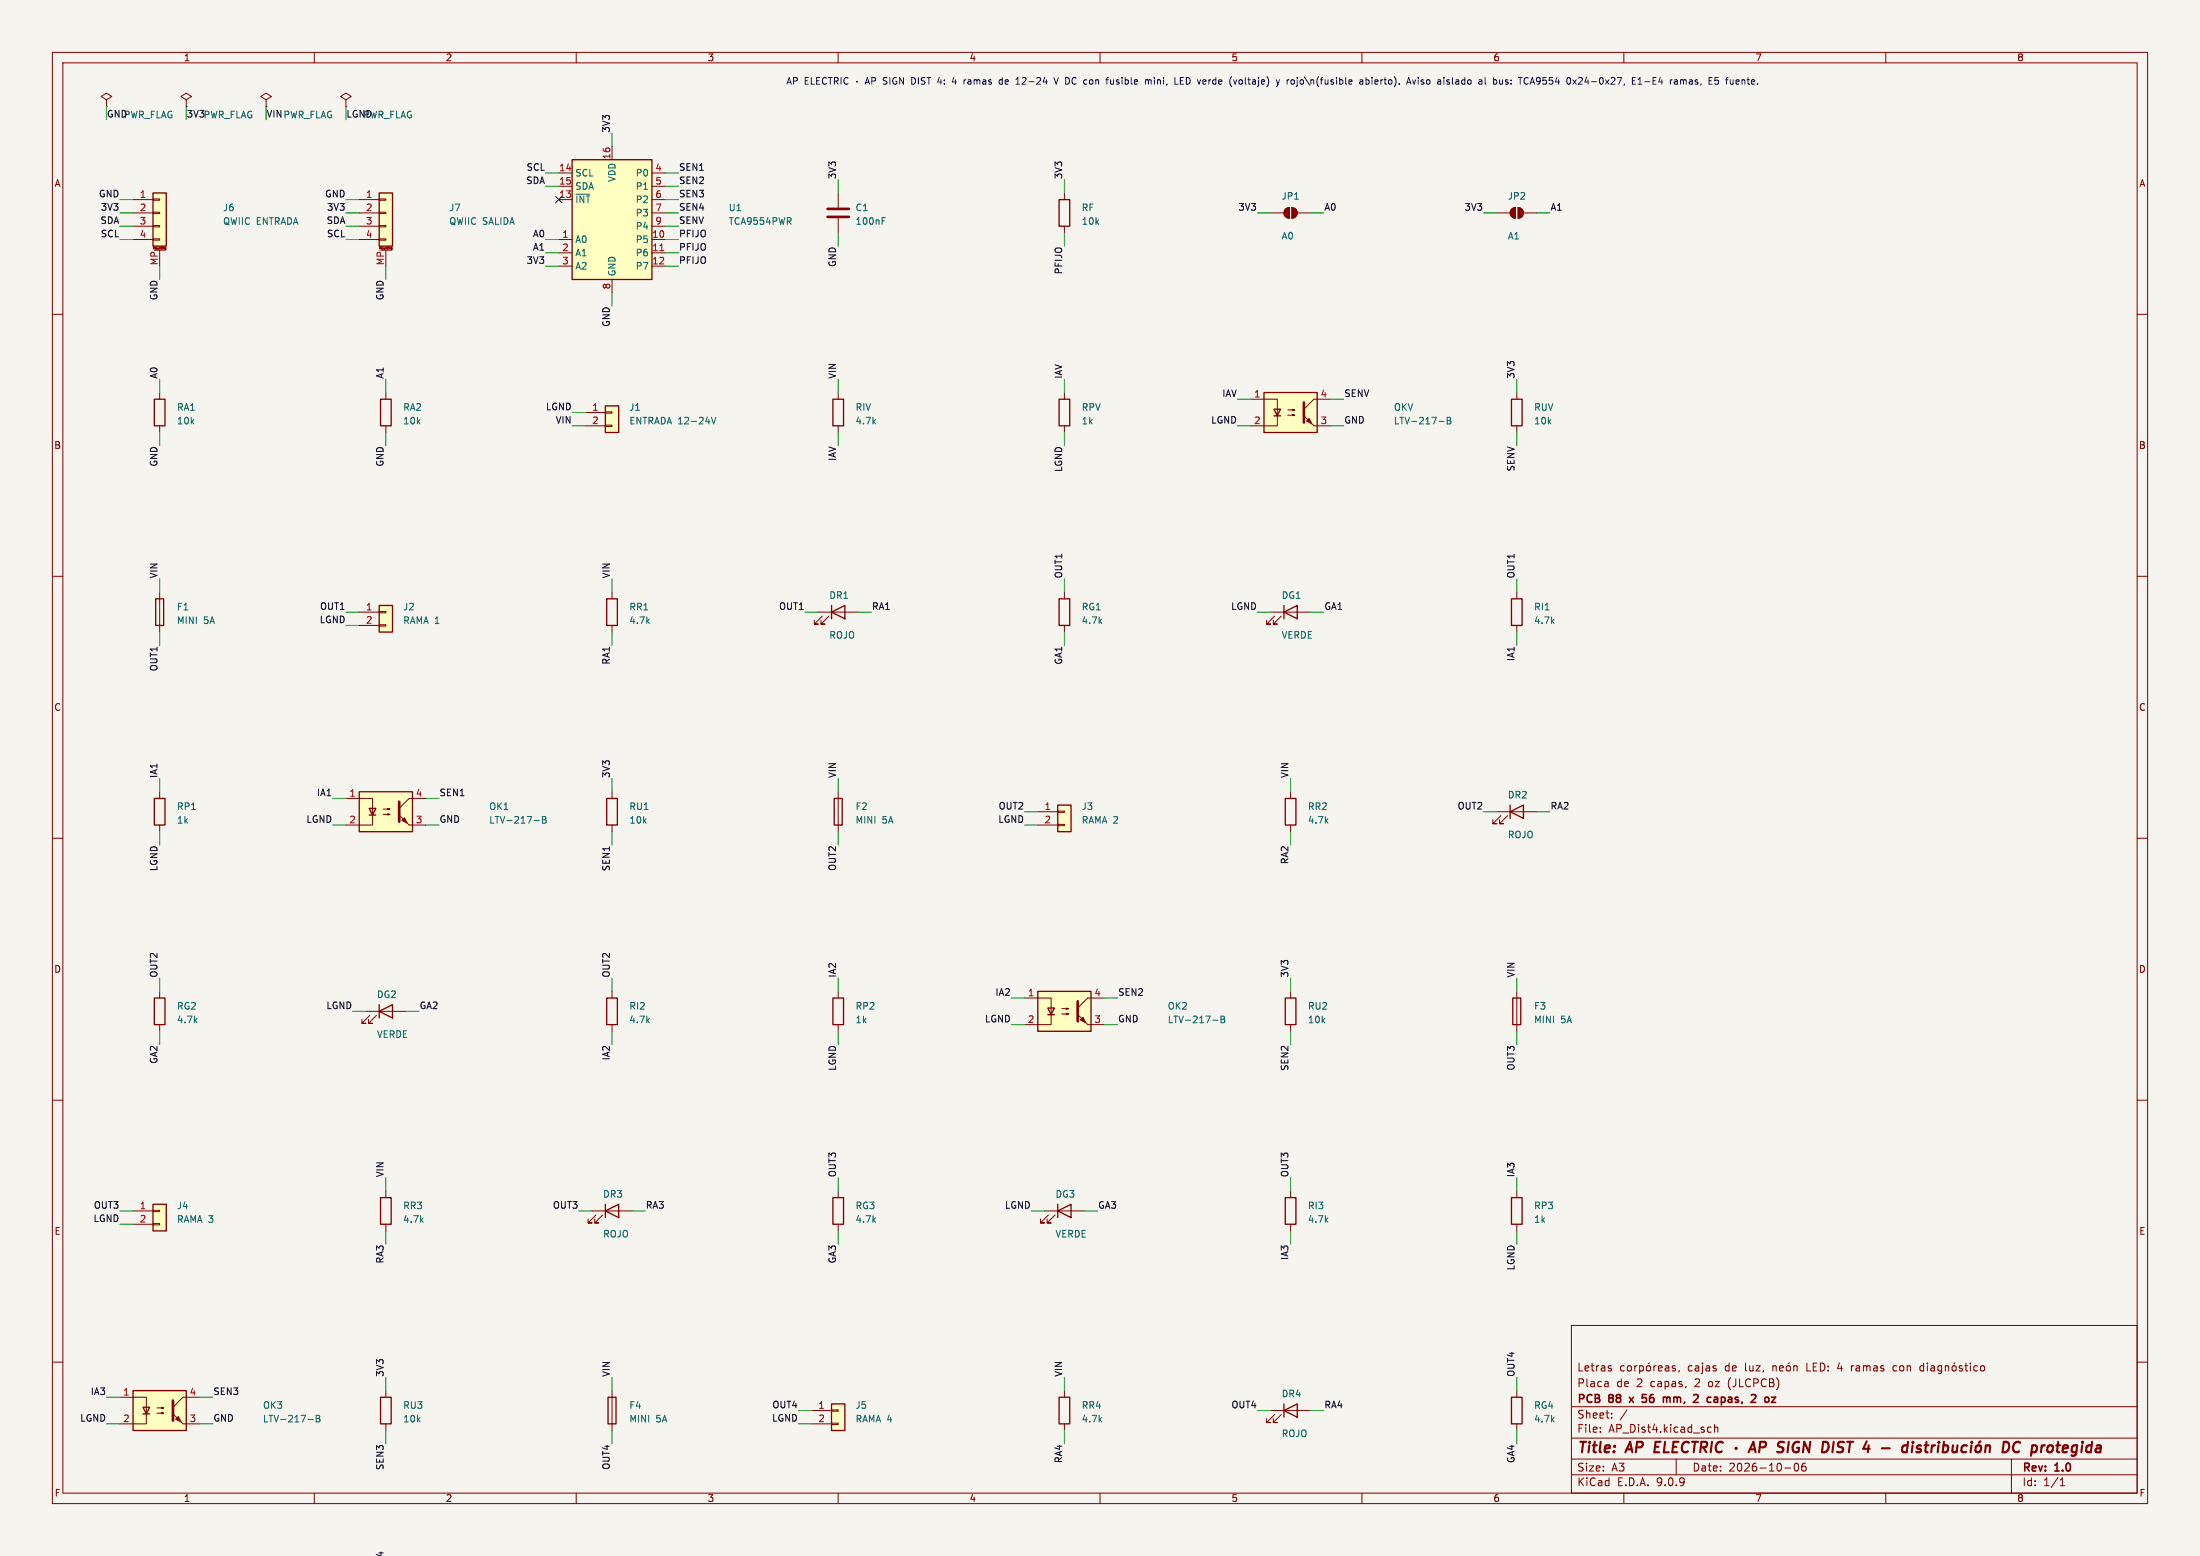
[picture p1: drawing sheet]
<svg xmlns="http://www.w3.org/2000/svg" width="420mm" height="297mm" viewBox="0 0 420 297" stroke-linecap="round" stroke-linejoin="round" font-family="sans-serif">
<path d="M0 0h420v297h-420z" fill="#f5f4ef" stroke="#f5f4ef" stroke-width=".19"/>
<g fill="none" stroke="#840000" stroke-width=".19">
<path d="M10 10h400v277h-400zM12 12h396v273h-396zM60 10v2M110 10v2M160 10v2M210 10v2M260 10v2M310 10v2M360 10v2M10 60h2M408 60h2M10 110h2"/>
<path d="M408 110h2M10 160h2M408 160h2M10 210h2M408 210h2M160 227.3v1.3M160 233.7v1.2M300 253h108v32h-108zM10 260h2M300 278.5h108M300 274.5h108M300 268.5h108"/>
<path d="M305.5 273.2v.2M305.5 272.5v.1M306.8 263.7l.2 .2v.8M307 264.6l-.1 .1M307 264l-.1 .1M307.4 261.2l.3 .2-.3 .3M307.4 260.7l.2 .1M307.7 270.5v.2M307.7 269.8v.1M310.1 260.8l-.4-.1-.3 .3 .1 .6h.6M310.6 269.1l-1.3 1.9M310.7 260.8l.2-.1 .5 .1v.6l-.1 .2-.4 .1-.2-.2z"/>
<path d="M312.1 260.7v1M312.5 260.7l-.3 .1-.1 .2M313 260.8l.4-.1 .3 .3-.1 .6h-.6M313 260.7v1.5M314.4 260.8l.4-.1 .3 .3v.4l-.3 .3-.4-.1-.1-.2zM314.9 260.1l-.2 .2M315.7 260.7v1M316.2 260.7l-.3 .1-.2 .2M316.6 261.2l.7-.2-.1-.2-.4-.1-.2 .2 .1 .7h.5M317.9 260.8h.6l.1 .9M318.6 261l-.5 .1a.29 .29 0 0 0-.2 .3 .29 .29 0 0 0 .2 .3l.5-.1M319.8 260.8l-.4-.1-.2 .2 .1 .2 .5 .2v.3h-.6"/>
<path d="M320 278.5v3M320.6 261.6l-.2 .3M326.2 272.4l.5 .1M326.7 273.3l-.5 .1M327.3 272.5l.2-.1 .4 .1v.9M327.3 271.9v1.5M338.4 260.8l.3-.1 .3 .1 .1 .9M338.4 260.7v1M339.7 261.2l.7-.2v-.2l-.5-.1-.2 .2 .1 .7h.6M341.2 260.8l.3-.1 .3 .3v.4l-.3 .3-.3-.1-.2-.2zM341.6 260.1l-.2 .2M342.4 260.8l.3-.1 .3 .1 .1 .9"/>
<path d="M342.4 260.7v1M342.7 279.4l.2-.1a.8 .8 0 0 1 .5 .7 .8 .8 0 0 1-.5 .8l-.2-.2-.2-.4zM344.7 279.3a.59 .59 0 0 0-.8 .6v.6l.2 .2 .4 .1 .2-.2 .1-.5-.1-.2h-.5l-.3 .2M353.4 260.7v1M353.7 260.7l-.3 .3M361.9 260.7l-.4 .1-.1 .2v.5l.5 .2M367.2 260.8l-.4-.1-.3 .3 .2 .6h.5M367.2 260.2v1.5M367.9 260.2v.1M367.9 260.7v1M368.7 260.8h.5l.1 .9M369.3 261l-.5 .1a.29 .29 0 0 0-.2 .3 .29 .29 0 0 0 .2 .3l.5-.1"/>
<path d="M370.7 260.8l-.5-.1-.3 .3 .2 .6h.6M370.7 260.7v1.2l-.3 .3-.4-.1M371.4 260.8l.2-.1 .3 .1 .1 .9M371.4 260.7v1M372.8 260.8l.4-.1 .2 .3v.4l-.2 .3-.4-.1-.1-.2zM373.2 260.1l-.2 .2M374.6 260.8l-.4-.1-.2 .2 .1 .2 .5 .2v.3h-.6M375.1 260.7h.6M375.3 260.2v1.3l.4 .2M376.2 260.2v.1M376.2 260.7v1M377.5 260.8l-.4-.1-.3 .3 .1 .6h.6"/>
<path d="M378.2 260.8l.4-.1 .3 .3v.4l-.3 .3-.4-.1-.1-.2zM384 278.5v6.5M408 260h2M60 285v2M110 285v2M160 285v2M210 285v2M260 285v2M300 281.5h108M310 285v2M340.7 280.2h1.2M360 285v2"/>
<path d="M393.3 283.6h.9M393.3 282.5l.4-.4v1.5"/>
</g>
<g fill="none" stroke="#840000" stroke-width=".4">
<path d="M315.9 276.2h.7M317 275.2h-.9l-.3 2h1M317.9 275.2l-.3 2h1M319.4 276.2h.6M320.4 275.2h-.9l-.3 2h1M322.4 275.4a.88 .88 0 0 0-1 0 .88 .88 0 0 0-.3 .9 .69 .69 0 0 0 .3 .8 .69 .69 0 0 0 .8-.1M323 275.2h1.2M323.6 275.2l-.3 2M324.7 276.3h.8a.55 .55 0 0 0 .4-.5 .55 .55 0 0 0-.3-.6h-.8l-.2 2M325.2 276.3l.5 .9M326.8 275.2l-.2 2M328.9 275.4a.88 .88 0 0 0-1 0 .88 .88 0 0 0-.4 .9 .69 .69 0 0 0 .4 .8 .69 .69 0 0 0 .8-.1"/>
<path d="M331.4 276.3v.2M333.8 277.2l.9-2 .4 2M334.1 276.6h.9M335.9 276.3h.8a.55 .55 0 0 0 .4-.5 .55 .55 0 0 0-.3-.6h-.7l-.3 2M340.6 275.3a.85 .85 0 0 0-1 .1 .45 .45 0 0 0 .2 .8l.5 .1a.51 .51 0 0 1 .1 .6 .51 .51 0 0 1-.4 .3l-.7-.1M341.5 275.2l-.3 2M350.7 277.1l.7 .1M351.3 275.2l-.2 .1a.46 .46 0 0 0-.3 .5 .46 .46 0 0 0 .4 .4M359.2 276.4h1.6M363.2 277l.2 .2 .6-.1M364.2 276a.66 .66 0 0 0-1 .3M364.3 275.2l-.3 2"/>
<path d="M365.1 275.9l-.1 1.3M365.2 275.2v.2M366.1 276h.6M367.4 275.9h.8M367.8 275.2l-.2 1.7v.2l.4 .1M368.8 275.9l-.1 1.3M369.4 275.9l-.4 .1-.2 .3M370.1 275.9l-.2 1.3M370.2 275.2l-.1 .2M371 276h.8l.1 .3v.5a.66 .66 0 0 1-1 .3M371.1 275.2l-.2 2M372.8 275.9v1.2a.57 .57 0 0 0 .7-.1"/>
<path d="M373.7 275.9l-.2 1.3M375.5 276a.66 .66 0 0 0-1 .3l-.1 .5 .2 .3h.7M376.4 275.9l-.2 1.3M376.4 275.2v.2M377.3 276.1a.52 .52 0 0 1 .5-.2 .52 .52 0 0 1 .4 .4l-.1 .5a.55 .55 0 0 1-.5 .4 .55 .55 0 0 1-.5-.4zM378.1 275.1l-.3 .3M379.1 276.1a.49 .49 0 0 1 .8 .1l-.1 1M379.1 275.9l-.1 1.3M382.5 275.2a.96 .96 0 0 1 1.1 .6 .96 .96 0 0 1-.3 1.1l-.5 .3h-.5zM385.7 275.4a.88 .88 0 0 0-1.1 0 .88 .88 0 0 0-.3 .9 .69 .69 0 0 0 .3 .8 .69 .69 0 0 0 .9-.1M388 276l.5-.1 .3 .2M388 275.9l-.3 2"/>
<path d="M388.8 276.8a.66 .66 0 0 1-1 .3M394.7 276l.1 .3-1 .2"/>
</g>
<g fill="none" stroke="#840000" stroke-width=".3">
<path d="M311 266.7l.8 1M311.8 266.7l-.8 1M313.7 266.8h.5M314.2 267.6l-.5 .1M314.3 266.2h-.8v.7M317.8 266.7l.3 .1 .1 .1M318.2 266.9l.2-.2 .4 .1v.1M318.2 266.9v.8M323.3 266.3l.6-.1 .3 .3M327.4 266.7h.3l.2 .2v.8M327.9 267.6l-.5 .1M327.9 267l-.5 .1"/>
<path d="M334.3 266.3l.6-.1 .3 .3M337.4 266.7l-.4 .1-.1 .2 .1 .5 .4 .2"/>
</g>
<path d="M159 228.6h2v5.1h-2z" fill="none" stroke="#840000" stroke-width=".25"/>
<path d="M109.2 30.5h15.3v22.8h-15.3z" fill="#ffffc2"/>
<path d="M109.2 30.5h15.3v22.8h-15.3zM201.9 231.1l2.6-1.2v2.5zM201.9 229.9v2.5M245.4 228.6h2v5.1h-2zM288.5 228.6h2.1v5.1h-2.1zM202.2 266.7h2v5.1h-2zM245.1 269.2l2.5-1.2v2.5zM245.1 268v2.5M288.5 266.7h2.1v5.1h-2.1z" fill="none" stroke="#840000" stroke-width=".25"/>
<g fill="none" stroke="#840000" stroke-width=".19">
<path d="M20.3 19.1l1-.7-1-.6-1 .6 1 .7v1.2M35.6 19.1l1-.7-1-.6-1.1 .6 1.1 .7v1.2M50.8 19.1l1-.7-1-.6-1 .6 1 .7v1.2M66 19.1l1.1-.7-1.1-.6-1 .6 1 .7v1.2M20.3 20.3h.1M35.6 20.3h.1M50.8 20.3h.1M66 20.3h.1M106.7 33h2.5M106.7 35.6h2.5M106.7 38.1h2.5M116.8 27.9v2.6"/>
<path d="M124.5 33h2.5M124.5 35.6h2.5M124.5 38.1h2.5M106.7 45.7h2.5M106.7 48.3h2.5M106.7 50.8h2.5M116.8 53.3v2.6M124.5 45.7h2.5M124.5 48.3h2.5M124.5 50.8h2.5M124.5 40.6h2.5M124.5 43.2h2.5"/>
<path d="M199.4 231.1h7.6M200.2 231.9l-1.6 1.5h.8h-.8v-.7M201.4 231.9l-1.5 1.5h.8h-.8v-.7M246.4 227.3v1.3M246.4 233.7v1.2M289.6 227.3v1.3M289.6 233.7v1.2M203.2 265.4v1.3M203.2 271.8v1.2M242.6 269.2h7.6M243.3 270l-1.5 1.5h.8h-.8v-.7M244.6 270l-1.5 1.5h.7h-.7v-.7"/>
<path d="M289.6 265.4v1.3M289.6 271.8v1.2"/>
</g>
<path d="M126 47.8h.7" fill="none" stroke="#a90000" stroke-width=".19"/>
<path d="M158.7 268h2.6v5h-2.6z" fill="#ffffc2"/>
<path d="M158.7 268h2.6v5h-2.6z" fill="none" stroke="#840000" stroke-width=".25"/>
<path d="M154.9 269.2h3.8M154.9 271.8h3.8M158.7 269.1h1.3v.3h-1.3zM158.7 271.7h1.3v.2h-1.3z" fill="none" stroke="#840000" stroke-width=".19"/>
<path d="M115.6 77.5h2.5v5.1h-2.5z" fill="#ffffc2"/>
<path d="M115.6 77.5h2.5v5.1h-2.5zM159 190.5h2v5.1h-2z" fill="none" stroke="#840000" stroke-width=".25"/>
<path d="M111.8 78.7h3.8M115.6 78.6h1.2v.3h-1.2zM111.8 81.3h3.8M115.6 81.2h1.2v.2h-1.2zM160 189.2v1.3M160 195.6v1.3" fill="none" stroke="#840000" stroke-width=".19"/>
<path d="M135.8 79.6l.4 1.3 .5-1.3" fill="none" stroke="#006464" stroke-width=".19"/>
<path d="M198.1 189.2h10.2v7.7h-10.2z" fill="#ffffc2"/>
<path d="M245.1 116.8l2.5-1.2v2.5zM245.1 115.6v2.5M288.5 114.3h2.1v5.1h-2.1zM245.4 152.4h2v5.1h-2zM288.3 154.9l2.5-1.2v2.5zM288.3 153.7v2.5M198.1 189.2h10.2v7.7h-10.2zM200 192.4h1.3l-.6 1.3zM200 193.7h1.3M245.4 190.5h2v5.1h-2zM288.8 190.5h1.5v5.1h-1.5z" fill="none" stroke="#840000" stroke-width=".25"/>
<g fill="none" stroke="#840000" stroke-width=".19">
<path d="M245.4 39.9l.7-.3v2.1a1.02 1.02 0 0 1-.9-.7 1.02 1.02 0 0 1 .2-1.1zM246.6 39.6a1.02 1.02 0 0 1 1 1 1.02 1.02 0 0 1-1 1.1zM288.6 39.9l.7-.3v2.1a1.02 1.02 0 0 1-.9-.7 1.02 1.02 0 0 1 .2-1.1zM289.8 39.6a1.02 1.02 0 0 1 1 1 1.02 1.02 0 0 1-1 1.1zM242.6 40.6h2.5M247.6 40.6h2.6M285.7 40.6h2.6M290.8 40.6h2.6M242.6 116.8h7.6M243.3 117.6l-1.5 1.5h.8h-.8v-.7M244.6 117.6l-1.5 1.5h.7h-.7v-.7M289.6 113v1.3"/>
<path d="M289.6 119.4v1.3M246.4 151.1v1.3M246.4 157.5v1.3M285.7 154.9h7.7M286.5 155.7l-1.5 1.5h.7h-.7v-.7M287.8 155.7l-1.5 1.5h.7h-.7v-.7M195.6 190.5h5.1v5.1h-5.1M202.7 192.5h1.3l-.4 .2v-.3l.4 .1M202.7 193.5h1.3l-.4 .2v-.3l.4 .1M207.6 195.6h3.2M210.8 190.5h-3.2l-1.9 1.9M246.4 189.2v1.3"/>
<path d="M246.4 195.6v1.3M289.6 189.2v7.7"/>
</g>
<path d="M205.7 191.1v3.8" fill="none" stroke="#840000" stroke-width=".51"/>
<g fill="#840000" stroke="#840000" stroke-width=".19">
<path d="M206.2 194.7l.6-.5 .5 1z"/>
<path d="M205.7 193.7l1.9 1.9z"/>
<path d="M288.6 39.9l.7-.3v2.1a1.02 1.02 0 0 1-.9-.7 1.02 1.02 0 0 1 .2-1.1z"/>
<path d="M289.8 39.6a1.02 1.02 0 0 1 1 1 1.02 1.02 0 0 1-1 1.1z"/>
<path d="M245.4 39.9l.7-.3v2.1a1.02 1.02 0 0 1-.9-.7 1.02 1.02 0 0 1 .2-1.1z"/>
<path d="M246.6 39.6a1.02 1.02 0 0 1 1 1 1.02 1.02 0 0 1-1 1.1z"/>
</g>
<path d="M231.5 194.7h1M233.1 193.9h.4l.3 .3-.3 .4 .3 .1v.3l-.2 .2h-.5zM233.1 194.6h.4" fill="none" stroke="#006464" stroke-width=".19"/>
<path d="M241.3 74.9h10.2v7.7h-10.2z" fill="#ffffc2"/>
<path d="M241.3 74.9h10.2v7.7h-10.2zM243.2 78.1h1.3l-.7 1.3zM243.2 79.4h1.3M115.8 190.5h2.1v5.1h-2.1zM116.1 266.7h1.5v5.1h-1.5z" fill="none" stroke="#840000" stroke-width=".25"/>
<path d="M238.8 76.2h5v5.1h-5M245.9 78.2h1.2l-.3 .2v-.3l.3 .1M245.9 79.2h1.2l-.3 .2v-.3l.3 .1M254 76.2h-3.2l-1.9 1.9M250.8 81.3h3.2M116.8 189.2v1.3M116.8 195.6v1.3M116.8 265.4v7.6" fill="none" stroke="#840000" stroke-width=".19"/>
<path d="M248.9 76.8v3.8" fill="none" stroke="#840000" stroke-width=".51"/>
<g fill="#840000" stroke="#840000" stroke-width=".19">
<path d="M249.9 79.9l.5 1-1-.5z"/>
<path d="M248.9 79.4l1.9 1.9z"/>
</g>
<path d="M276.3 79.6h.4l.2 .3-.2 .4 .2 .1 .1 .3-.2 .2h-.5zM274.7 80.4h1M276.3 80.3h.4" fill="none" stroke="#006464" stroke-width=".19"/>
<path d="M25.4 265.4h10.2v7.6h-10.2z" fill="#ffffc2"/>
<path d="M72.6 228.6h2.1v5.1h-2.1zM25.4 265.4h10.2v7.6h-10.2zM27.3 268.6h1.3l-.7 1.3zM27.3 269.9h1.3M72.6 266.7h2.1v5.1h-2.1z" fill="none" stroke="#840000" stroke-width=".25"/>
<path d="M73.7 227.3v1.3M73.7 233.7v1.2M22.9 266.7h5v5.1h-5M30 268.7h1.2l-.3 .2v-.3l.3 .1M30 269.7h1.2l-.3 .2v-.3l.3 .1M34.9 271.8h3.2M38.1 266.7h-3.2l-1.9 1.9M73.7 265.4v1.3M73.7 271.8v1.2" fill="none" stroke="#840000" stroke-width=".19"/>
<path d="M33 267.3v3.8" fill="none" stroke="#840000" stroke-width=".51"/>
<g fill="#840000" stroke="#840000" stroke-width=".19">
<path d="M34 270.4l.5 1-1-.5z"/>
<path d="M33 269.9l1.9 1.9z"/>
</g>
<path d="M58.8 270.9h1M60.4 270.1h.4l.2 .3-.2 .4 .2 .1 .1 .3-.2 .2h-.5zM60.4 270.8h.4" fill="none" stroke="#006464" stroke-width=".19"/>
<path d="M29.2 229.9h2.5v5h-2.5z" fill="#ffffc2"/>
<path d="M29.2 229.9h2.5v5h-2.5zM115.6 231.1l2.5-1.2v2.5zM115.6 229.9v2.5" fill="none" stroke="#840000" stroke-width=".25"/>
<path d="M25.4 231.1h3.8M25.4 233.7h3.8M29.2 231h1.3v.3h-1.3zM29.2 233.6h1.3v.2h-1.3zM113 231.1h7.6M113.8 231.9l-1.5 1.5h.7h-.7v-.7M115.1 231.9l-1.6 1.5h.8h-.8v-.7" fill="none" stroke="#840000" stroke-width=".19"/>
<path d="M29.2 36.8h2.5v10.2h-2.5z" fill="#ffffc2"/>
<path d="M29.2 36.8h2.5v10.2h-2.5zM115.8 152.4h2.1v5.1h-2.1zM29.5 190.5h2v5.1h-2zM72.4 193l2.5-1.2v2.5zM72.4 191.8v2.5" fill="none" stroke="#840000" stroke-width=".25"/>
<g fill="none" stroke="#840000" stroke-width=".19">
<path d="M25.4 38.1h3.8M29.2 38h1.3v.2h-1.3zM25.4 40.6h3.8M25.4 43.2h3.8M25.4 45.7h3.8M29.2 40.5h1.3v.3h-1.3zM29.2 43.1h1.3v.2h-1.3zM29.2 45.6h1.3v.2h-1.3zM29.5 47.8h2M30.5 47.8v3M31.5 47.5h.1M31.5 47.4v.1"/>
<path d="M31.5 47.7h.1M31.5 47.3v.1M31.5 47.3h.1M31.6 47.3h.1v.3M31.6 47.3h-.1M31.7 47.6l-.1 .1M31.7 47.5h-.1M116.8 151.1v1.3M116.8 157.5v1.3M30.5 189.2v1.3M30.5 195.6v1.3M69.8 193h7.7"/>
<path d="M70.6 193.8l-1.5 1.5h.7h-.7v-.7M71.9 193.8l-1.5 1.5h.7h-.7v-.7"/>
</g>
<path d="M68.6 151.1h10.1v7.7h-10.1z" fill="#ffffc2"/>
<path d="M72.6 76.2h2.1v5.1h-2.1zM115.8 114.3h2.1v5.1h-2.1zM29.5 152.4h2v5.1h-2zM68.6 151.1h10.1v7.7h-10.1zM70.5 154.3h1.3l-.7 1.3zM70.5 155.6h1.3" fill="none" stroke="#840000" stroke-width=".25"/>
<path d="M73.7 74.9v1.3M73.7 81.3v1.3M116.8 113v1.3M116.8 119.4v1.3M30.5 151.1v1.3M30.5 157.5v1.3M66 152.4h5.1v5.1h-5.1M73.2 154.4h1.2l-.4 .2v-.3l.4 .1M73.2 155.4h1.2l-.4 .2v-.3l.4 .1M78.1 157.5h3.2M81.3 152.4h-3.2l-1.9 1.9" fill="none" stroke="#840000" stroke-width=".19"/>
<path d="M76.2 153v3.8" fill="none" stroke="#840000" stroke-width=".51"/>
<g fill="#840000" stroke="#840000" stroke-width=".19">
<path d="M76.7 156.6l.5-.5 .5 1z"/>
<path d="M76.2 155.6l1.9 1.9z"/>
</g>
<path d="M102 156.6h.9M103.6 155.8h.4l.2 .3-.2 .4 .2 .1 .1 .3-.3 .2h-.4zM103.6 156.5h.4" fill="none" stroke="#006464" stroke-width=".19"/>
<path d="M72.4 115.6h2.5v5.1h-2.5z" fill="#ffffc2"/>
<path d="M29.5 76.2h2v5.1h-2zM29.7 114.3h1.5v5.1h-1.5zM72.4 115.6h2.5v5.1h-2.5z" fill="none" stroke="#840000" stroke-width=".25"/>
<path d="M30.5 74.9v1.3M30.5 81.3v1.3M30.5 113v7.7M68.6 116.8h3.8M68.6 119.4h3.8M72.4 116.7h1.3v.3h-1.3zM72.4 119.3h1.3v.2h-1.3z" fill="none" stroke="#840000" stroke-width=".19"/>
<path d="M72.4 36.8h2.5v10.2h-2.5z" fill="#ffffc2"/>
<path d="M72.4 36.8h2.5v10.2h-2.5zM158.7 116.8l2.6-1.2v2.5zM158.7 115.6v2.5" fill="none" stroke="#840000" stroke-width=".25"/>
<g fill="none" stroke="#840000" stroke-width=".19">
<path d="M68.6 38.1h3.8M72.4 38h1.3v.2h-1.3zM68.6 40.6h3.8M68.6 43.2h3.8M68.6 45.7h3.8M72.4 40.5h1.3v.3h-1.3zM72.4 43.1h1.3v.2h-1.3zM72.4 45.6h1.3v.2h-1.3zM72.6 47.8h2.1M73.7 47.8v3M74.7 47.7h.1M74.8 47.3l-.1 .1 .1 .1"/>
<path d="M74.8 47.3h.1M74.8 47.6v.1M74.8 47.3v.3M74.8 47.5h.1M156.2 116.8h7.6M157 117.6l-1.6 1.5h.8h-.8v-.7M158.2 117.6l-1.5 1.5h.8h-.8v-.7"/>
</g>
<path d="M201.9 153.7h2.6v5.1h-2.6z" fill="#ffffc2"/>
<path d="M202.2 38.1h2v5.1h-2zM159 76.2h2v5.1h-2zM202.2 76.2h2v5.1h-2zM288.5 76.2h2.1v5.1h-2.1zM202.2 114.3h2v5.1h-2zM159.3 152.4h1.5v5.1h-1.5zM201.9 153.7h2.6v5.1h-2.6z" fill="none" stroke="#840000" stroke-width=".25"/>
<g fill="none" stroke="#840000" stroke-width=".19">
<path d="M160 36.8v2.8M203.2 36.8v1.3M160 41.7v2.8M203.2 43.2v1.3M160 74.9v1.3M203.2 74.9v1.3M289.6 74.9v1.3M160 81.3v1.3M203.2 81.3v1.3M289.6 81.3v1.3M203.2 113v1.3M203.2 119.4v1.3"/>
<path d="M160 151.1v7.7M198.1 154.9h3.8M198.1 157.5h3.8M201.9 154.8h1.3v.3h-1.3zM201.9 157.4h1.3v.2h-1.3z"/>
</g>
<path d="M158 39.9h4.1M158 41.4h4.1" fill="none" stroke="#840000" stroke-width=".51"/>
<path d="M168.4 42.2h.4M168.4 41.5h.6" fill="none" stroke="#006464" stroke-width=".19"/>
<g fill="none" stroke="#009600" stroke-width=".19">
<path d="M20.3 20.3v2.6M22.9 38.1h2.5M35.6 20.3v2.6M50.8 20.3v2.6M66 38.1h2.6M66 20.3v2.6M104.1 35.6h2.6M104.1 33h2.6M116.8 25.4v2.5M127 35.6h2.5M127 33h2.5M127 38.1h2.5"/>
<path d="M160 34.3v2.5M203.2 34.3v2.5M22.9 40.6h2.5M22.9 45.7h2.5M22.9 43.2h2.5M30.5 50.8v2.5M66 40.6h2.6M66 45.7h2.6M66 43.2h2.6M73.7 50.8v2.5M104.1 45.7h2.6M104.1 50.8h2.6"/>
<path d="M104.1 48.3h2.6M116.8 55.9v2.5M127 40.6h2.5M127 45.7h2.5M127 50.8h2.5M127 43.2h2.5M127 48.3h2.5M160 44.5v2.5M203.2 44.5v2.5M240 40.6h2.6M250.2 40.6h2.5M283.2 40.6h2.5"/>
<path d="M293.4 40.6h2.5M30.5 72.4v2.5M73.7 72.4v2.5M109.2 78.7h2.6M160 72.4v2.5M203.2 72.4v2.5M236.2 76.2h2.6M254 76.2h2.5M289.6 72.4v2.5M30.5 82.6v2.5M73.7 82.6v2.5M109.2 81.3h2.6"/>
<path d="M160 82.6v2.5M203.2 82.6v2.5M236.2 81.3h2.6M254 81.3h2.5M289.6 82.6v2.5M30.5 110.5v2.5M66 116.8h2.6M66 119.4h2.6M116.8 110.5v2.5M153.7 116.8h2.5M163.8 116.8h2.6M203.2 110.5v2.5"/>
<path d="M240 116.8h2.6M250.2 116.8h2.5M289.6 110.5v2.5M30.5 120.7v2.5M116.8 120.7v2.5M203.2 120.7v2.5M289.6 120.7v2.5M30.5 148.6v2.5M30.5 158.8v2.5M63.5 152.4h2.5M63.5 157.5h2.5M81.3 152.4h2.5"/>
<path d="M81.3 157.5h2.5M116.8 148.6v2.5M116.8 158.8v2.5M160 148.6v2.5M160 158.8v2.5M195.6 154.9h2.5M195.6 157.5h2.5M246.4 148.6v2.5M246.4 158.8v2.5M283.2 154.9h2.5M293.4 154.9h2.5M30.5 186.7v2.5"/>
<path d="M30.5 196.9v2.5M67.3 193h2.5M77.5 193h2.5M116.8 186.7v2.5M116.8 196.9v2.5M160 186.7v2.5M160 196.9v2.5M193 190.5h2.6M193 195.6h2.6M210.8 190.5h2.6M210.8 195.6h2.6M246.4 186.7v2.5"/>
<path d="M246.4 196.9v2.5M289.6 186.7v2.5M289.6 196.9v2.5M22.9 231.1h2.5M22.9 233.7h2.5M73.7 224.8v2.5M73.7 234.9v2.6M110.5 231.1h2.5M120.6 231.1h2.6M160 224.8v2.5M160 234.9v2.6M196.8 231.1h2.6"/>
<path d="M207 231.1h2.5M246.4 224.8v2.5M246.4 234.9v2.6M289.6 224.8v2.5M289.6 234.9v2.6M20.3 271.8h2.6M20.3 266.7h2.6M38.1 271.8h2.5M38.1 266.7h2.5M73.7 262.9v2.5M73.7 273v2.6M116.8 262.9v2.5"/>
<path d="M116.8 273v2.6M152.4 269.2h2.5M152.4 271.8h2.5M203.2 262.9v2.5M203.2 273v2.6M240 269.2h2.6M250.2 269.2h2.5M289.6 262.9v2.5M289.6 273v2.6"/>
</g>
<path d="M106.1 37.5l1.2 1.2M107.3 37.5l-1.2 1.2" fill="none" stroke="#000084" stroke-width=".19"/>
<g fill="none" stroke="#0000c2" stroke-width=".19">
<path d="M150.2 16.1l.4-1.3 .5 1.3M150.3 15.7h.6M151.5 15.5l.6-.1 .1-.2v-.3l-.7-.1v1.3M153.7 15.4h.5M154.3 14.8h-.6v1.3h.6M154.9 14.8v1.3h.6M155.9 15.4h.4M156.5 14.8h-.6v1.3h.6M157.8 14.9a.6 .6 0 0 0-.9 .4 .6 .6 0 0 0 .6 .8l.3-.1M158.1 14.8h.8M158.5 14.8v1.3M159.3 15.5l.6-.1 .1-.2v-.3l-.7-.1v1.3"/>
<path d="M159.6 15.5l.4 .6M160.6 14.8v1.3M161.9 14.9a.6 .6 0 0 0-.8 .4 .6 .6 0 0 0 .6 .8l.2-.1M163.6 15.5v.1M165.2 16.1l.4-1.3 .4 1.3M165.3 15.7h.6M166.4 15.5l.6-.1 .2-.2-.1-.3-.7-.1v1.3M169.3 14.9l-.5-.1-.1 .1v.4l.5 .2 .1 .3-.2 .3-.5-.1M169.9 14.8v1.3M171.1 14.9a.59 .59 0 0 0-.7 .5 .59 .59 0 0 0 .7 .6l.1-.5h-.2M172.5 14.8v1.3l-.7-1.3v1.3M174.4 14.8h-.4v1.3h.4"/>
<path d="M182.1 14.7l-.3 .9h.8M184.8 15.6v.4M191.3 15.3l-.3-.1-.3 .3 .2 .5h.4M191.3 14.8v1.3M195.2 14.9h.1M195.8 15.3l-.7 .8h.8M201.2 14.8l.4 1.3 .4-1.3M212.6 15.2v.9M212.6 16h-.1M213.1 16l.1 .1M213.2 15.3v.3M219.3 15.3h.4l.1 .8"/>
<path d="M220.4 14.8v.1M220.4 15.2v.9M225.3 14.8h.6M225.3 15.4h.5M225.3 16.1h.6M226.8 14.8h-.3v1.3h.3M236.6 15.3l.3-.1 .3 .3-.1 .5-.2 .1-.3-.1M245.7 15.2v.9M246.1 15.2l-.4 .3M246.7 15.2l-.3 .3v.3l.3 .3M247.6 14.8v.1M248.6 15.2l.3 .3v.3l-.3 .3"/>
<path d="M260 15.2l.2 .2v.7M260.2 16l-.2 .1M260.2 15.5l-.2 .1M260.8 15.3l.3-.1 .3 .3-.1 .5h-.5M260.8 14.8v1.3M261.9 14.8v.1M261.9 15.2v.9M263 15.3l-.4-.1-.1 .2v.6h.5M263.1 15.5l-.6 .1M270.7 14.8v.1M270.7 15.2v.9M271.8 15.3l-.3-.1-.2 .2 .1 .2 .4 .1v.3h-.5"/>
<path d="M278.3 15.2l-.4 .1M278.4 15.6h-.3l-.2 .2v.2l.5 .1M285.1 15.3l.4-.1 .2 .3-.1 .5h-.5M285.1 14.8v1.3M293.5 14.8h.3l.2 .2a.84 .84 0 0 1-.3 1.1h-.3M294 15.3l-.2 .3h-.3M302.6 15.6h.7M303.2 15.2v.9M314 15.6h1M315.6 15.4h.4M316.2 14.8h-.6v1.3h.6M322.5 15.3h.5l.1 .8"/>
<path d="M323.1 15.5l-.5 .1-.1 .2 .1 .3 .5-.1M323.6 16l.4 .1M324 15.2l-.4 .2 .1 .2h.3M326.9 14.8h-.6v1.3M328 14.8h-.6v.6M329.9 14.8l-.3 .2M330.3 15.2l.1 .8 .3 .1 .2-.1M330.9 15.2v.9M331.6 15.2l-.2 .2v.5l.2 .2M332 15.5l-.6 .1M334.6 15.2l.3 .1M334.9 16l-.3 .1"/>
<path d="M335 15.5l-.6 .1"/>
</g>
<g font-size="2.8" fill="#840000">
<text x="301" y="277.9">Title:</text>
<text x="310.6" y="277.9">AP</text>
<text x="342.6" y="277.9">SIGN</text>
<text x="351.9" y="277.9">DIST</text>
<text x="360.6" y="277.9">4</text>
<text x="364.8" y="277.9">-</text>
<text x="389.6" y="277.9">DC</text>
<text x="395.9" y="277.9">protegida</text>
</g>
<g font-size="2.1" fill="#840000">
<text x="301" y="262">Letras</text>
<text x="322.2" y="262">cajas</text>
<text x="329.5" y="262">de</text>
<text x="333.4" y="262">luz,</text>
<text x="345.4" y="262">LED: 4</text>
<text x="354.2" y="262">ramas</text>
<text x="362.4" y="262">con</text>
<text x="301" y="268.2">PCB</text>
<text x="301" y="265">Placa</text>
<text x="307.2" y="268.2">88</text>
<text x="308.6" y="265">de</text>
<text x="311.8" y="268.2">x</text>
<text x="312.5" y="265">2</text>
<text x="314.8" y="268.2">56</text>
<text x="315.2" y="265">capas,</text>
<text x="319.4" y="268.2">mm,</text>
<text x="323.8" y="265">2</text>
<text x="325.8" y="268.2">2</text>
<text x="326.6" y="265">oz</text>
<text x="329" y="268.2">capas,</text>
<text x="330.4" y="265">(JLCPCB)</text>
<text x="338" y="268.2">2</text>
<text x="301" y="273.7">File:</text>
<text x="301" y="271">Sheet:</text>
<text x="307.1" y="273.7">AP_Dist4.kicad_sch</text>
<text x="301" y="281.1">Size:</text>
<text x="307.6" y="281.1">A3</text>
<text x="323" y="281.1">Date:</text>
<text x="330" y="281.1">2026-10-06</text>
<text x="386" y="281.3">Rev:</text>
<text x="392.4" y="281.3">1.0</text>
<text x="301" y="283.9">KiCad</text>
<text x="308.7" y="283.9">E.D.A.</text>
<text x="316.3" y="283.9">9.0.9</text>
<text x="386" y="283.9">Id:</text>
<text x="390.1" y="283.9">1/1</text>
</g>
<g font-size="1.8" fill="#840000">
<text x="35" y="11.9">1</text>
<text x="85" y="11.9">2</text>
<text x="135" y="11.9">3</text>
<text x="185" y="11.9">4</text>
<text x="235" y="11.9">5</text>
<text x="285" y="11.9">6</text>
<text x="335" y="11.9">7</text>
<text x="385" y="11.9">8</text>
<text x="10.3" y="35.9">A</text>
<text x="408.3" y="35.9">A</text>
<text x="10.3" y="85.9">B</text>
<text x="408.2" y="85.9">B</text>
<text x="10.3" y="135.9">C</text>
<text x="408.2" y="135.9">C</text>
<text x="10.3" y="185.9">D</text>
<text x="408.2" y="185.9">D</text>
<text x="10.3" y="235.9">E</text>
<text x="408.3" y="235.9">E</text>
<text x="10.3" y="285.9">F</text>
<text x="35" y="286.9">1</text>
<text x="85" y="286.9">2</text>
<text x="135" y="286.9">3</text>
<text x="185" y="286.9">4</text>
<text x="235" y="286.9">5</text>
<text x="285" y="286.9">6</text>
<text x="335" y="286.9">7</text>
<text x="385" y="286.9">8</text>
<text x="408.3" y="285.9">F</text>
</g>
<g font-size="1.8" fill="#0000c2">
<text x="174.7" y="16.5">DIST 4:</text>
<text x="182.9" y="16.5">4</text>
<text x="185.3" y="16.5">ramas</text>
<text x="192.2" y="16.5">de</text>
<text x="195.6" y="16.5">12-24</text>
<text x="203.2" y="16.5">V DC con</text>
<text x="213.7" y="16.5">fusible</text>
<text x="221.3" y="16.5">mini,</text>
<text x="227.2" y="16.5">LED verde</text>
<text x="238" y="16.5">(voltaje)</text>
<text x="247.2" y="16.5">y</text>
<text x="249.4" y="16.5">rojo\n(fusible</text>
<text x="263.5" y="16.5">abierto).</text>
<text x="272.8" y="16.5">Aviso</text>
<text x="278.8" y="16.5">aislado</text>
<text x="286.8" y="16.5">al</text>
<text x="289.8" y="16.5">bus:</text>
<text x="294.9" y="16.5">TCA9554</text>
<text x="304.3" y="16.5">0x24-0x27,</text>
<text x="316.9" y="16.5">E1-E4</text>
<text x="324.4" y="16.5">ramas,</text>
<text x="332" y="16.5">E5</text>
<text x="335.5" y="16.5">fuente.</text>
</g>
<g font-size="1.8" fill="#0f0f0f">
<text x="20.3" y="22.5">GNDPWR_FLAG</text>
<text x="35.6" y="22.5">3V3PWR_FLAG</text>
<text x="50.8" y="22.5">VINPWR_FLAG</text>
<text x="66" y="22.5">LGND</text>
<text x="116.5" y="25.4" transform="rotate(-90 116.5 25.4)">3V3</text>
<text x="100.4" y="35.2">SDA</text>
<text x="100.4" y="32.7">SCL</text>
<text x="129.5" y="35.2">SEN2</text>
<text x="129.5" y="32.7">SEN1</text>
<text x="159.7" y="34.3" transform="rotate(-90 159.7 34.3)">3V3</text>
<text x="202.9" y="34.3" transform="rotate(-90 202.9 34.3)">3V3</text>
<text x="18.8" y="37.8">GND</text>
<text x="19.1" y="40.3">3V3</text>
<text x="62" y="37.8">GND</text>
<text x="62.3" y="40.3">3V3</text>
<text x="129.5" y="40.3">SEN4</text>
<text x="129.5" y="37.8">SEN3</text>
<text x="236.3" y="40.3">3V3</text>
<text x="252.7" y="40.3">A0</text>
<text x="279.5" y="40.3">3V3</text>
<text x="295.9" y="40.3">A1</text>
<text x="19.1" y="42.8">SDA</text>
<text x="19.1" y="45.4">SCL</text>
<text x="62.3" y="42.8">SDA</text>
<text x="62.3" y="45.4">SCL</text>
<text x="101.6" y="45.4">A0</text>
<text x="101.6" y="47.9">A1</text>
<text x="129.5" y="47.9">PFIJO</text>
<text x="129.5" y="42.8">SENV</text>
<text x="129.5" y="45.4">PFIJO</text>
<text x="100.4" y="50.5">3V3</text>
<text x="129.5" y="50.5">PFIJO</text>
<text x="159.7" y="51.1" transform="rotate(-90 159.7 51.1)">GND</text>
<text x="202.9" y="52.5" transform="rotate(-90 202.9 52.5)">PFIJO</text>
<text x="30.1" y="57.4" transform="rotate(-90 30.1 57.4)">GND</text>
<text x="73.3" y="57.4" transform="rotate(-90 73.3 57.4)">GND</text>
<text x="116.5" y="62.5" transform="rotate(-90 116.5 62.5)">GND</text>
<text x="30.1" y="72.4" transform="rotate(-90 30.1 72.4)">A0</text>
<text x="73.3" y="72.4" transform="rotate(-90 73.3 72.4)">A1</text>
<text x="159.7" y="72.4" transform="rotate(-90 159.7 72.4)">VIN</text>
<text x="202.9" y="72.4" transform="rotate(-90 202.9 72.4)">IAV</text>
<text x="233.2" y="75.9">IAV</text>
<text x="256.5" y="75.9">SENV</text>
<text x="289.2" y="72.4" transform="rotate(-90 289.2 72.4)">3V3</text>
<text x="104.1" y="78.4">LGND</text>
<text x="106" y="80.9">VIN</text>
<text x="231.1" y="80.9">LGND</text>
<text x="256.5" y="80.9">GND</text>
<text x="30.1" y="89.2" transform="rotate(-90 30.1 89.2)">GND</text>
<text x="73.3" y="89.2" transform="rotate(-90 73.3 89.2)">GND</text>
<text x="159.7" y="88.1" transform="rotate(-90 159.7 88.1)">IAV</text>
<text x="202.9" y="90.2" transform="rotate(-90 202.9 90.2)">LGND</text>
<text x="289.2" y="90.1" transform="rotate(-90 289.2 90.1)">SENV</text>
<text x="30.1" y="110.5" transform="rotate(-90 30.1 110.5)">VIN</text>
<text x="116.5" y="110.5" transform="rotate(-90 116.5 110.5)">VIN</text>
<text x="202.9" y="110.5" transform="rotate(-90 202.9 110.5)">OUT1</text>
<text x="289.2" y="110.5" transform="rotate(-90 289.2 110.5)">OUT1</text>
<text x="60.9" y="119">LGND</text>
<text x="61" y="116.5">OUT1</text>
<text x="148.6" y="116.5">OUT1</text>
<text x="166.4" y="116.5">RA1</text>
<text x="234.9" y="116.5">LGND</text>
<text x="252.7" y="116.5">GA1</text>
<text x="30.1" y="128.2" transform="rotate(-90 30.1 128.2)">OUT1</text>
<text x="116.5" y="127" transform="rotate(-90 116.5 127)">RA1</text>
<text x="202.9" y="127" transform="rotate(-90 202.9 127)">GA1</text>
<text x="289.2" y="126.3" transform="rotate(-90 289.2 126.3)">IA1</text>
<text x="30.1" y="148.6" transform="rotate(-90 30.1 148.6)">IA1</text>
<text x="116.5" y="148.6" transform="rotate(-90 116.5 148.6)">3V3</text>
<text x="159.7" y="148.6" transform="rotate(-90 159.7 148.6)">VIN</text>
<text x="246" y="148.6" transform="rotate(-90 246 148.6)">VIN</text>
<text x="60.4" y="152.1">IA1</text>
<text x="83.8" y="152.1">SEN1</text>
<text x="190.5" y="154.6">OUT2</text>
<text x="278.2" y="154.6">OUT2</text>
<text x="295.9" y="154.6">RA2</text>
<text x="58.4" y="157.1">LGND</text>
<text x="83.8" y="157.1">GND</text>
<text x="190.5" y="157.1">LGND</text>
<text x="30.1" y="166.4" transform="rotate(-90 30.1 166.4)">LGND</text>
<text x="116.5" y="166.4" transform="rotate(-90 116.5 166.4)">SEN1</text>
<text x="159.7" y="166.3" transform="rotate(-90 159.7 166.3)">OUT2</text>
<text x="246" y="165.1" transform="rotate(-90 246 165.1)">RA2</text>
<text x="30.1" y="186.7" transform="rotate(-90 30.1 186.7)">OUT2</text>
<text x="116.5" y="186.7" transform="rotate(-90 116.5 186.7)">OUT2</text>
<text x="159.7" y="186.7" transform="rotate(-90 159.7 186.7)">IA2</text>
<text x="189.9" y="190.2">IA2</text>
<text x="213.4" y="190.2">SEN2</text>
<text x="246" y="186.7" transform="rotate(-90 246 186.7)">3V3</text>
<text x="289.2" y="186.7" transform="rotate(-90 289.2 186.7)">VIN</text>
<text x="62.2" y="192.7">LGND</text>
<text x="80" y="192.7">GA2</text>
<text x="187.9" y="195.2">LGND</text>
<text x="213.4" y="195.2">GND</text>
<text x="30.1" y="203.2" transform="rotate(-90 30.1 203.2)">GA2</text>
<text x="116.5" y="202.5" transform="rotate(-90 116.5 202.5)">IA2</text>
<text x="159.7" y="204.5" transform="rotate(-90 159.7 204.5)">LGND</text>
<text x="246" y="204.5" transform="rotate(-90 246 204.5)">SEN2</text>
<text x="289.2" y="204.4" transform="rotate(-90 289.2 204.4)">OUT3</text>
<text x="73.3" y="224.8" transform="rotate(-90 73.3 224.8)">VIN</text>
<text x="159.7" y="224.8" transform="rotate(-90 159.7 224.8)">OUT3</text>
<text x="246" y="224.8" transform="rotate(-90 246 224.8)">OUT3</text>
<text x="289.2" y="224.8" transform="rotate(-90 289.2 224.8)">IA3</text>
<text x="17.8" y="233.3">LGND</text>
<text x="17.8" y="230.8">OUT3</text>
<text x="105.4" y="230.8">OUT3</text>
<text x="123.2" y="230.8">RA3</text>
<text x="191.7" y="230.8">LGND</text>
<text x="209.5" y="230.8">GA3</text>
<text x="73.3" y="241.3" transform="rotate(-90 73.3 241.3)">RA3</text>
<text x="159.7" y="241.3" transform="rotate(-90 159.7 241.3)">GA3</text>
<text x="246" y="240.6" transform="rotate(-90 246 240.6)">IA3</text>
<text x="289.2" y="242.6" transform="rotate(-90 289.2 242.6)">LGND</text>
<text x="73.3" y="262.9" transform="rotate(-90 73.3 262.9)">3V3</text>
<text x="116.5" y="262.9" transform="rotate(-90 116.5 262.9)">VIN</text>
<text x="202.9" y="262.9" transform="rotate(-90 202.9 262.9)">VIN</text>
<text x="289.2" y="262.9" transform="rotate(-90 289.2 262.9)">OUT4</text>
<text x="17.2" y="266.4">IA3</text>
<text x="40.6" y="266.4">SEN3</text>
<text x="147.4" y="268.9">OUT4</text>
<text x="235" y="268.9">OUT4</text>
<text x="252.7" y="268.9">RA4</text>
<text x="15.2" y="271.4">LGND</text>
<text x="40.6" y="271.4">GND</text>
<text x="147.3" y="271.4">LGND</text>
<text x="73.3" y="280.7" transform="rotate(-90 73.3 280.7)">SEN3</text>
<text x="116.5" y="280.6" transform="rotate(-90 116.5 280.6)">OUT4</text>
<text x="202.9" y="279.4" transform="rotate(-90 202.9 279.4)">RA4</text>
<text x="289.2" y="279.4" transform="rotate(-90 289.2 279.4)">GA4</text>
<text x="73.3" y="297.3" transform="rotate(-90 73.3 297.3)">4</text>
</g>
<g font-size="1.8" fill="#006464">
<text x="69.2" y="22.8">PWR_FLAG</text>
<text x="109.7" y="33.9">SCL</text>
<text x="117.7" y="34.8" transform="rotate(-90 117.7 34.8)">VDD</text>
<text x="121.3" y="33.9">P0</text>
<text x="42.5" y="40.5">J6</text>
<text x="85.7" y="40.5">J7</text>
<text x="109.7" y="36.4">SDA</text>
<text x="109.7" y="39">~{INT}</text>
<text x="121.3" y="36.4">P1</text>
<text x="121.3" y="39">P2</text>
<text x="121.3" y="41.5">P3</text>
<text x="139" y="40.5">U1</text>
<text x="163.2" y="40.5">C1</text>
<text x="206.4" y="40.5">RF</text>
<text x="244.6" y="38.3">JP1</text>
<text x="287.8" y="38.3">JP2</text>
<text x="42.5" y="43.1">QWIIC ENTRADA</text>
<text x="85.7" y="43.1">QWIIC SALIDA</text>
<text x="109.7" y="46.6">A0</text>
<text x="121.3" y="44">P4</text>
<text x="121.3" y="46.6">P5</text>
<text x="139" y="43.1">TCA9554PWR</text>
<text x="163.2" y="43.1">100nF</text>
<text x="206.4" y="43.1">10k</text>
<text x="244.6" y="45.9">A0</text>
<text x="287.8" y="45.9">A1</text>
<text x="109.7" y="49.1">A1</text>
<text x="109.7" y="51.7">A2</text>
<text x="117.7" y="52.8" transform="rotate(-90 117.7 52.8)">GND</text>
<text x="121.3" y="49.1">P6</text>
<text x="121.3" y="51.7">P7</text>
<text x="33.7" y="78.6">RA1</text>
<text x="33.7" y="81.2">10k</text>
<text x="76.9" y="78.6">RA2</text>
<text x="76.9" y="81.2">10k</text>
<text x="120" y="78.6">J1</text>
<text x="120" y="81.2">ENTRADA 12-24V</text>
<text x="163.2" y="81.2">4.7k</text>
<text x="163.2" y="78.6">RIV</text>
<text x="206.4" y="78.6">RPV</text>
<text x="206.4" y="81.2">1k</text>
<text x="266" y="78.6">OKV</text>
<text x="266" y="81.2">LTV-217-B</text>
<text x="292.8" y="78.6">RUV</text>
<text x="292.8" y="81.2">10k</text>
<text x="33.7" y="116.7">F1</text>
<text x="33.7" y="119.3">MINI</text>
<text x="38.9" y="119.3">5A</text>
<text x="76.9" y="116.7">J2</text>
<text x="76.9" y="119.3">RAMA 1</text>
<text x="120" y="116.7">RR1</text>
<text x="120" y="119.3">4.7k</text>
<text x="158.2" y="114.5">DR1</text>
<text x="206.4" y="116.7">RG1</text>
<text x="206.4" y="119.3">4.7k</text>
<text x="244.6" y="114.5">DG1</text>
<text x="292.8" y="116.7">RI1</text>
<text x="292.8" y="119.3">4.7k</text>
<text x="158.2" y="122.1">ROJO</text>
<text x="244.6" y="122.1">VERDE</text>
<text x="33.7" y="154.8">RP1</text>
<text x="93.3" y="154.8">OK1</text>
<text x="120" y="154.8">RU1</text>
<text x="163.2" y="154.8">F2</text>
<text x="206.4" y="154.8">J3</text>
<text x="249.6" y="154.8">RR2</text>
<text x="287.8" y="152.6">DR2</text>
<text x="33.7" y="157.4">1k</text>
<text x="93.3" y="157.4">LTV-217-B</text>
<text x="120" y="157.4">10k</text>
<text x="163.2" y="157.4">MINI</text>
<text x="168.4" y="157.4">5A</text>
<text x="206.4" y="157.4">RAMA 2</text>
<text x="249.6" y="157.4">4.7k</text>
<text x="287.8" y="160.2">ROJO</text>
<text x="71.9" y="190.7">DG2</text>
<text x="33.7" y="192.9">RG2</text>
<text x="33.7" y="195.5">4.7k</text>
<text x="120" y="192.9">RI2</text>
<text x="120" y="195.5">4.7k</text>
<text x="163.2" y="192.9">RP2</text>
<text x="163.2" y="195.5">1k</text>
<text x="222.8" y="192.9">OK2</text>
<text x="222.8" y="195.5">LTV-217-B</text>
<text x="249.6" y="195.5">10k</text>
<text x="249.6" y="192.9">RU2</text>
<text x="292.8" y="192.9">F3</text>
<text x="292.8" y="195.5">MINI</text>
<text x="297.9" y="195.5">5A</text>
<text x="71.9" y="198.3">VERDE</text>
<text x="33.7" y="231">J4</text>
<text x="33.7" y="233.6">RAMA 3</text>
<text x="76.9" y="231">RR3</text>
<text x="76.9" y="233.6">4.7k</text>
<text x="115" y="228.8">DR3</text>
<text x="163.2" y="231">RG3</text>
<text x="163.2" y="233.6">4.7k</text>
<text x="201.4" y="228.8">DG3</text>
<text x="249.6" y="231">RI3</text>
<text x="249.6" y="233.6">4.7k</text>
<text x="292.8" y="231">RP3</text>
<text x="292.8" y="233.6">1k</text>
<text x="115" y="236.4">ROJO</text>
<text x="201.4" y="236.4">VERDE</text>
<text x="50.1" y="269.1">OK3</text>
<text x="76.9" y="269.1">RU3</text>
<text x="120" y="269.1">F4</text>
<text x="163.2" y="269.1">J5</text>
<text x="206.4" y="269.1">RR4</text>
<text x="244.6" y="266.9">DR4</text>
<text x="292.8" y="269.1">RG4</text>
<text x="50.1" y="271.7">LTV-217-B</text>
<text x="76.9" y="271.7">10k</text>
<text x="120" y="271.7">MINI</text>
<text x="125.2" y="271.7">5A</text>
<text x="163.2" y="271.7">RAMA 4</text>
<text x="206.4" y="271.7">4.7k</text>
<text x="244.6" y="274.5">ROJO</text>
<text x="292.8" y="271.7">4.7k</text>
</g>
<g font-size="1.8" fill="#a90000">
<text x="106.6" y="32.8">14</text>
<text x="106.6" y="35.3">15</text>
<text x="116.6" y="30.5" transform="rotate(-90 116.6 30.5)">16</text>
<text x="125" y="32.8">4</text>
<text x="125" y="35.3">5</text>
<text x="26.6" y="37.8">1</text>
<text x="26.6" y="40.4">2</text>
<text x="69.8" y="37.8">1</text>
<text x="69.8" y="40.4">2</text>
<text x="106.6" y="37.8">13</text>
<text x="125" y="37.8">6</text>
<text x="125" y="40.4">7</text>
<text x="26.6" y="42.9">3</text>
<text x="26.6" y="45.5">4</text>
<text x="69.8" y="42.9">3</text>
<text x="69.8" y="45.5">4</text>
<text x="107.2" y="45.5">1</text>
<text x="124.4" y="45.5">10</text>
<text x="125" y="42.9">9</text>
<text x="30.2" y="50.7" transform="rotate(-90 30.2 50.7)">MP</text>
<text x="73.4" y="50.7" transform="rotate(-90 73.4 50.7)">MP</text>
<text x="107.2" y="48">2</text>
<text x="107.2" y="50.5">3</text>
<text x="124.4" y="48">11</text>
<text x="124.4" y="50.5">12</text>
<text x="116.6" y="55.3" transform="rotate(-90 116.6 55.3)">8</text>
<text x="239.3" y="75.9">1</text>
<text x="252" y="75.9">4</text>
<text x="113" y="78.5">1</text>
<text x="113" y="81">2</text>
<text x="239.3" y="81">2</text>
<text x="252" y="81">3</text>
<text x="69.8" y="116.6">1</text>
<text x="69.8" y="119.1">2</text>
<text x="66.6" y="152.1">1</text>
<text x="79.3" y="152.1">4</text>
<text x="199.3" y="154.7">1</text>
<text x="66.6" y="157.2">2</text>
<text x="79.3" y="157.2">3</text>
<text x="199.3" y="157.2">2</text>
<text x="196.1" y="190.2">1</text>
<text x="208.8" y="190.2">4</text>
<text x="196.1" y="195.3">2</text>
<text x="208.8" y="195.3">3</text>
<text x="26.6" y="230.9">1</text>
<text x="26.6" y="233.4">2</text>
<text x="23.4" y="266.4">1</text>
<text x="36.1" y="266.4">4</text>
<text x="156.1" y="269">1</text>
<text x="23.4" y="271.5">2</text>
<text x="36.1" y="271.5">3</text>
<text x="156.1" y="271.5">2</text>
</g>
<g font-size=".5" fill="#840000">
<text x="29.1" y="47.7">Mounting</text>
<text x="72.3" y="47.7">Mounting</text>
</g>
</svg>
